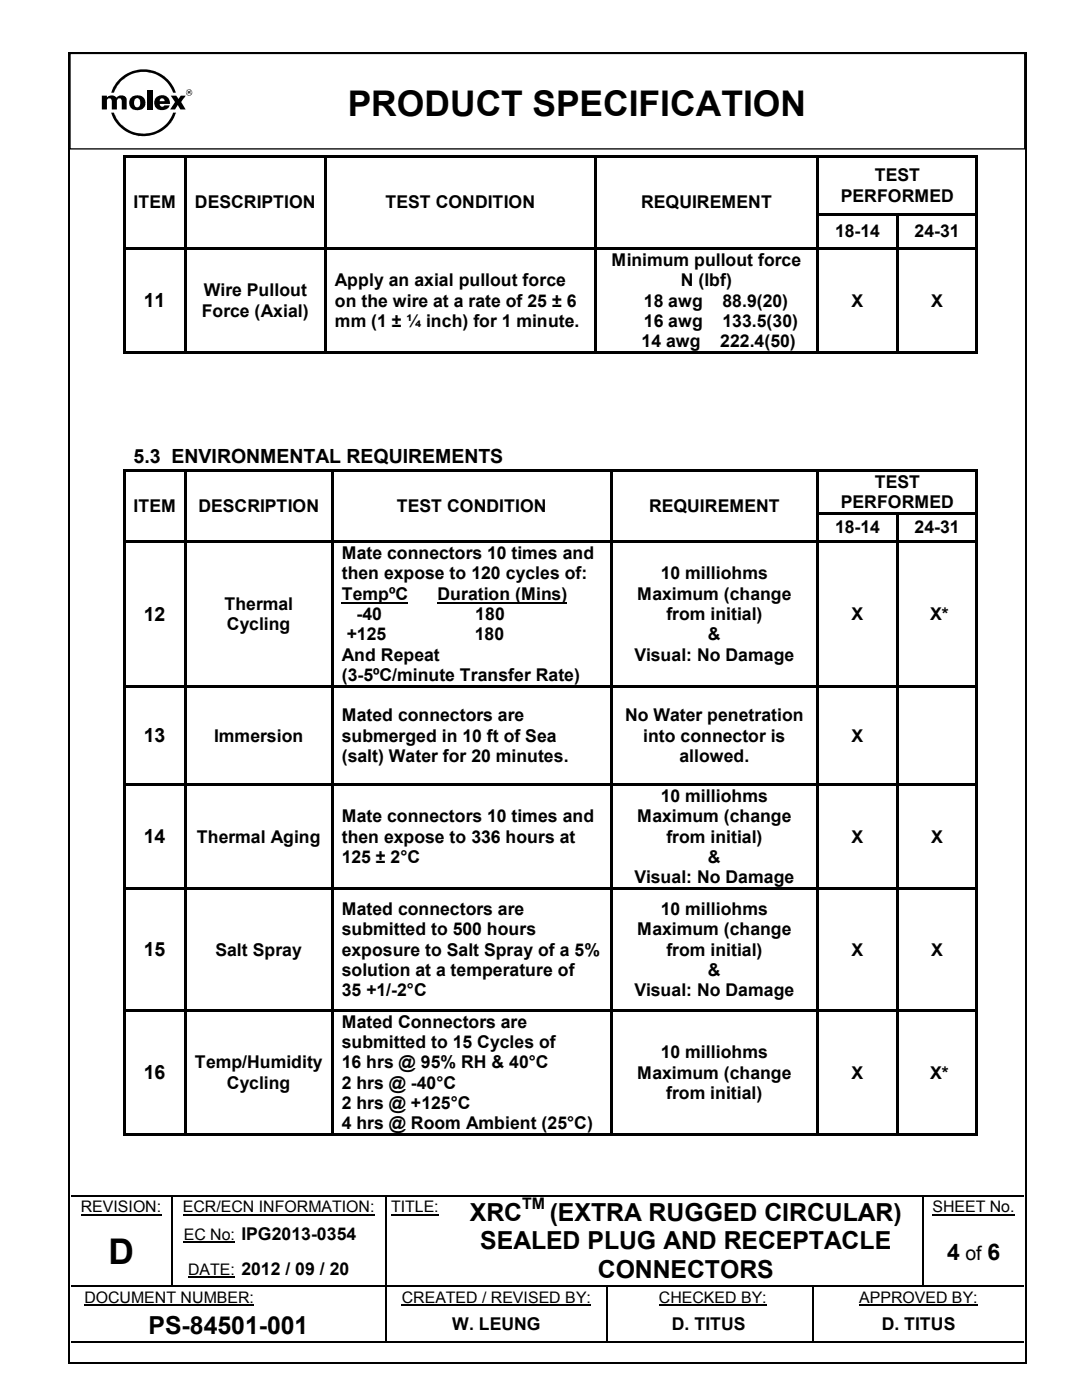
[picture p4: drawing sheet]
<svg xmlns="http://www.w3.org/2000/svg" width="216mm" height="279mm" viewBox="0 0 216 279" stroke-linecap="round" stroke-linejoin="round" font-family="sans-serif">
<path d="M16.1 242.4h16.1M36.5 242.4h38.3M36.7 248h10.2M37.5 254.9h9.4M78.1 242.4h9.5M186.1 242.4h16.4M16.8 260.5h33.9M80.2 260.5h37.7M131.5 260.5h21.5M171.4 260.5h23.7" fill="none" stroke="#000" stroke-width=".21"/>
<path d="M14.2 238.6h19.9M34.5 238.6h42.5M77.3 238.6h12.3M90 238.6h94M184.3 238.6h20M14.2 267.9h62.7M77.1 261.6v6.1M77.3 267.9h43.6M121.1 261.6v6.1M121.2 267.9h40.8M162.3 267.9h42" fill="none" stroke="#000" stroke-width=".34"/>
<g fill="#000">
<path d="M34.1 238.8h.3v.2h-.3zM34.1 238.4h.4v.4h-.4zM77 238.8h.2v.2h-.2zM77 238.4h.3v.4h-.3zM89.6 238.4h.4v.4h-.4zM184 238.8h.2v.2h-.2zM184 238.4h.3v.4h-.3zM34.1 242.7h.3v.9h-.3zM34.1 249.6h.3v.9h-.3zM34.1 256.5h.3v.3h-.3zM46.9 256.5h.3v.3h-.3zM77 242.7h.2v.9h-.2z"/>
<path d="M77 249.6h.2v.9h-.2zM77 256.5h.2v.5h-.2zM89.6 256.5h.3v.3h-.3zM120.9 256.8h.3v.2h-.3zM120.9 256.5h.3v.3h-.3zM162 256.8h.3v.2h-.3zM162 256.5h.3v.3h-.3zM184 242.7h.2v.9h-.2zM184 249.6h.2v.9h-.2zM184 256.5h.2v.3h-.2zM76.9 260.9h.4v.7h-.4zM76.9 267.7h.4v.4h-.4z"/>
<path d="M120.9 260.9h.3v.7h-.3zM120.9 267.7h.3v.4h-.3zM162 260.9h.3v.7h-.3zM162 267.7h.3v.4h-.3z"/>
</g>
<g fill="none" stroke="#000" stroke-width=".25">
<path d="M34.2 239v3.7M77.1 239v3.7M184.1 239v3.7M14.2 256.7h19.9M34.2 243.6v6M34.2 250.5v6M34.4 256.7h12.5M47.2 256.7h29.8M77.1 243.6v6M77.1 250.5v6M77.1 257v3.9M77.2 256.7h12.4"/>
<path d="M89.9 256.7h31M121.1 257v3.9M121.2 256.7h40.8M162.1 257v3.9M162.3 256.7h21.7M184.1 243.6v6M184.1 250.5v6M184.2 256.7h20.1M162.1 261.6v6.1"/>
</g>
<path d="M14 10.7h190.5v19h-190.5z" fill-rule="evenodd" fill="#fff"/>
<path d="M14 10.7h190.5v19h-190.5z" fill="none" stroke="#000" stroke-width=".26"/>
<g fill="#000">
<path d="M27 19.8l.1-.2a.62 .62 0 0 1 .9 .7 .76 .76 0 0 1-.1 .8 .76 .76 0 0 1-.8 .3 1.2 1.2 0 0 1-.1-1.6zM26.1 19.5a1.56 1.56 0 0 0 0 2 1.56 1.56 0 0 0 1.9 .4 1.51 1.51 0 0 0 .9-2 1.51 1.51 0 0 0-2-.8z" fill-rule="evenodd"/>
<path d="M23.8 15.8a6.8 6.8 0 0 1 11.3 2.7h-.6a6.3 6.3 0 0 0-5.9-4.2 6.3 6.3 0 0 0-5.9 4.2h-.5l.6-1.4z" fill-rule="evenodd"/>
<path d="M34.1 19.1h1.1l.4 .7 .5-.7h.9l-.8 1.3 .8 1.4h-1l-.5-.8-.6 .8h-.9l.9-1.4z" fill-rule="evenodd"/>
<path d="M37.1 18.5a.63 .63 0 0 1 1.2 0 .63 .63 0 0 1-1.2 0zM37.2 18.5a.55 .55 0 0 0 1.1 0 .55 .55 0 0 0-1.1 0z" fill-rule="evenodd"/>
<path d="M37.6 18.2l.2 .1v.1h-.2zM37.5 18.2v.6h.1v-.3h.2v.3h.2l-.1-.3 .1-.3z" fill-rule="evenodd"/>
<path d="M20.3 19.1h1v.4a1.26 1.26 0 0 1 1.9 0l.7-.4h.7l.5 .3 .2 .3v2.1h-1v-1.8l-.3-.4-.5 .1-.2 .3v1.8h-1v-1.7l-.3-.5h-.4l-.3 .3v1.9h-1z" fill-rule="evenodd"/>
<path d="M29.3 17.9h1.1v3.9h-1.1z" fill-rule="evenodd"/>
<path d="M31.2 19.4a1.51 1.51 0 0 0 .8 2.6 1.82 1.82 0 0 0 1.7-.6l.1-.4h-1a.5 .5 0 0 1-.6 .3 .5 .5 0 0 1-.3-.6h2.1a1.64 1.64 0 0 0-1-1.5 1.64 1.64 0 0 0-1.8 .2zM32 19.8l.6-.2 .3 .6h-1z" fill-rule="evenodd"/>
<path d="M22.2 22.5h.5a6.3 6.3 0 0 0 5.9 4.2 6.3 6.3 0 0 0 5.9-4.2h.6a6.8 6.8 0 0 1-6.5 4.7 6.8 6.8 0 0 1-6.4-4.7z" fill-rule="evenodd"/>
</g>
<g fill="#000">
<path d="M13.6 10.3h.4v.4h-.4zM204.5 10.3h.3v.4h-.3zM24.5 30.9h.5v.6h-.5zM25 30.9h11.7v.6h-11.7zM36.7 31.5h.6zM36.7 30.9h.6v.6h-.6zM37.3 30.9h27.4v.6h-27.4zM64.7 31.5h.5zM64.7 30.9h.5v.6h-.5zM65.2 30.9h53.3v.6h-53.3zM118.5 31.5h.5zM118.5 30.9h.5v.6h-.5z"/>
<path d="M119 30.9h43.9v.6h-43.9zM162.9 31.5h.5zM162.9 30.9h.5v.6h-.5zM163.4 30.9h31.3v.6h-31.3zM194.7 30.9h.5v.6h-.5zM24.5 31.5h.5v11h-.5zM24.5 42.5h.5v.6h-.5zM24.5 43.1h.5v6.2h-.5zM24.5 49.3h.5v.6h-.5zM25 49.3h11.7v.5h-11.7zM36.7 31.5h.6v11h-.6zM36.7 42.5h.6v.6h-.6z"/>
<path d="M36.7 43.1h.6v6.2h-.6zM36.7 49.3h.6v.6h-.6zM37.3 49.3h27.4v.5h-27.4zM64.7 31.5h.5v11h-.5zM64.7 42.5h.5v.6h-.5zM64.7 43.1h.5v6.2h-.5zM64.7 49.3h.5v.6h-.5zM65.2 49.3h53.3v.5h-53.3zM118.5 31.5h.5v11h-.5zM118.5 42.5h.5v.6h-.5zM118.5 43.1h.5v6.2h-.5zM118.5 49.3h.5v.6h-.5z"/>
<path d="M119 49.3h43.9v.5h-43.9zM162.9 31.5h.5v11h-.5zM162.9 42.5h.5v.6h-.5zM162.9 43.1h.5v6.2h-.5zM162.9 49.3h.5v.6h-.5zM163.4 42.5h15.4v.5h-15.4zM163.4 49.3h15.4v.5h-15.4zM178.8 43l.5 .1zM178.8 42.5h.5v.5h-.5zM178.8 43.1h.5v6.2h-.5zM178.8 49.3h.5v.6h-.5zM179.3 42.5h15.4v.5h-15.4z"/>
<path d="M179.3 49.3h15.4v.5h-15.4zM194.7 31.5h.5v11h-.5zM194.7 42.5h.5v.6h-.5zM194.7 43.1h.5v6.2h-.5zM194.7 49.3h.5v.6h-.5zM24.5 49.9h.5v20.2h-.5zM24.5 70.1h.5v.5h-.5zM25 70.1h11.7v.5h-11.7zM36.7 49.9h.6v20.2h-.6zM36.7 70.1h.6v.5h-.6zM37.3 70.1h27.4v.5h-27.4zM64.7 49.9h.5v20.2h-.5z"/>
<path d="M64.7 70.1h.5v.5h-.5zM65.2 70.1h53.3v.5h-53.3zM118.5 49.9h.5v20.2h-.5zM118.5 70.1h.5v.5h-.5zM119 70.1h43.9v.5h-43.9zM162.9 49.9h.5v20.2h-.5zM162.9 70.1h.5v.5h-.5zM163.4 70.1h15.4v.5h-15.4zM178.8 49.9h.5v20.2h-.5zM178.8 70.1h.5v.5h-.5zM179.3 70.1h15.4v.5h-15.4zM194.7 49.9h.5v20.2h-.5z"/>
<path d="M194.7 70.1h.5v.5h-.5zM24.5 93.6h.5v.5h-.5zM25 93.6h.5v.5h-.5zM25.5 93.6h11.2v.5h-11.2zM36.7 94.1h.6zM36.7 93.6h.6v.5h-.6zM37.3 93.6h28.7v.5h-28.7zM66 94.1h.5zM66 93.6h.5v.5h-.5zM66.5 93.6h55.2v.5h-55.2zM121.7 94.1h.5zM121.7 93.6h.5v.5h-.5z"/>
<path d="M122.2 93.6h40.7v.5h-40.7zM162.9 94.1h.5zM162.9 93.6h.5v.5h-.5zM163.4 93.6h31.3v.5h-31.3zM194.7 94.1h.5zM194.7 93.6h.5v.5h-.5zM24.5 94.1h.5v8.1h-.5zM24.5 102.2h.5v.5h-.5zM24.5 102.7h.5v5.1h-.5zM24.5 107.8h.5v.6h-.5zM25 107.8h11.7v.5h-11.7zM36.7 94.1h.6v8.1h-.6z"/>
<path d="M36.7 102.2h.6v.5h-.6zM36.7 102.7h.6v5.1h-.6zM36.7 107.8h.6v.6h-.6zM37.3 107.8h28.7v.5h-28.7zM66 94.1h.5v8.1h-.5zM66 102.2h.5v.5h-.5zM66 102.7h.5v5.1h-.5zM66 107.8h.5v.6h-.5zM66.5 107.8h55.2v.5h-55.2zM121.7 94.1h.5v8.1h-.5zM121.7 102.2h.5v.5h-.5zM121.7 102.7h.5v5.1h-.5z"/>
<path d="M121.7 107.8h.5v.6h-.5zM122.2 107.8h40.7v.5h-40.7zM162.9 94.1h.5v8.1h-.5zM162.9 102.2h.5v.5h-.5zM162.9 102.7h.5v5.1h-.5zM162.9 107.8h.5v.6h-.5zM163.4 102.2h15.4v.5h-15.4zM163.4 107.8h15.4v.5h-15.4zM178.8 102.7h.5zM178.8 102.2h.5v.5h-.5zM178.8 102.7h.5v5.1h-.5zM178.8 107.8h.5v.6h-.5z"/>
<path d="M179.3 102.2h15.4v.5h-15.4zM179.3 107.8h15.4v.5h-15.4zM194.7 94.1h.5v8.1h-.5zM194.7 102.2h.5v.5h-.5zM194.7 102.7h.5v5.1h-.5zM194.7 107.8h.5v.6h-.5zM24.5 108.4h.5v28.3h-.5zM24.5 136.7h.5v.6h-.5zM25 136.7h11.7v.5h-11.7zM36.7 108.4h.6v28.3h-.6zM36.7 136.7h.6v.6h-.6zM37.3 136.7h28.7v.5h-28.7z"/>
<path d="M66 108.4h.5v28.3h-.5zM66 136.7h.5v.6h-.5zM66.5 136.7h55.2v.5h-55.2zM121.7 108.4h.5v28.3h-.5zM121.7 136.7h.5v.6h-.5zM122.2 136.7h40.7v.5h-40.7zM162.9 108.4h.5v28.3h-.5zM162.9 136.7h.5v.6h-.5zM163.4 136.7h15.4v.5h-15.4zM178.8 108.4h.5v28.3h-.5zM178.8 136.7h.5v.6h-.5zM179.3 136.7h15.4v.5h-15.4z"/>
<path d="M194.7 108.4h.5v28.3h-.5zM194.7 136.7h.5v.6h-.5zM24.5 137.3h.5v19h-.5zM24.5 156.3h.5v.6h-.5zM25 156.3h11.7v.5h-11.7zM36.7 137.3h.6v19h-.6zM36.7 156.3h.6v.6h-.6zM37.3 156.3h28.7v.5h-28.7zM66 137.3h.5v19h-.5zM66 156.3h.5v.6h-.5zM66.5 156.3h55.2v.5h-55.2zM121.7 137.3h.5v19h-.5z"/>
<path d="M121.7 156.3h.5v.6h-.5zM122.2 156.3h40.7v.5h-40.7zM162.9 137.3h.5v19h-.5zM162.9 156.3h.5v.6h-.5zM163.4 156.3h15.4v.5h-15.4zM178.8 137.3h.5v19h-.5zM178.8 156.3h.5v.6h-.5zM179.3 156.3h15.4v.5h-15.4zM194.7 137.3h.5v19h-.5zM194.7 156.3h.5v.6h-.5zM24.5 156.9h.5v20.2h-.5zM24.5 177.1h.5v.6h-.5z"/>
<path d="M25 177.1h11.7v.5h-11.7zM36.7 156.9h.6v20.2h-.6zM36.7 177.1h.6v.6h-.6zM37.3 177.1h28.7v.5h-28.7zM66 156.9h.5v20.2h-.5zM66 177.1h.5v.6h-.5zM66.5 177.1h55.2v.5h-55.2zM121.7 156.9h.5v20.2h-.5zM121.7 177.1h.5v.6h-.5zM122.2 177.1h40.7v.5h-40.7zM162.9 156.9h.5v20.2h-.5zM162.9 177.1h.5v.6h-.5z"/>
<path d="M163.4 177.1h15.4v.5h-15.4zM178.8 156.9h.5v20.2h-.5zM178.8 177.1h.5v.6h-.5zM179.3 177.1h15.4v.5h-15.4zM194.7 156.9h.5v20.2h-.5zM194.7 177.1h.5v.6h-.5zM24.5 177.7h.5v23.7h-.5zM24.5 201.4h.5v.5h-.5zM25 201.4h11.7v.5h-11.7zM36.7 177.7h.6v23.7h-.6zM36.7 201.4h.6v.5h-.6zM37.3 201.4h28.7v.5h-28.7z"/>
<path d="M66 177.7h.5v23.7h-.5zM66 201.4h.5v.5h-.5zM66.5 201.4h55.2v.5h-55.2zM121.7 177.7h.5v23.7h-.5zM121.7 201.4h.5v.5h-.5zM122.2 201.4h40.7v.5h-40.7zM162.9 177.7h.5v23.7h-.5zM162.9 201.4h.5v.5h-.5zM163.4 201.4h15.4v.5h-15.4zM178.8 177.7h.5v23.7h-.5zM178.8 201.4h.5v.5h-.5zM179.3 201.4h15.4v.5h-15.4z"/>
<path d="M194.7 177.7h.5v23.7h-.5zM194.7 201.4h.5v.5h-.5zM24.5 201.9h.5v24.3h-.5zM24.5 226.2h.5v.5h-.5zM25 226.2h11.7v.5h-11.7zM36.7 201.9h.6v24.3h-.6zM36.7 226.2h.6v.5h-.6zM37.3 226.2h28.7v.5h-28.7zM66 201.9h.5v24.3h-.5zM66 226.2h.5v.5h-.5zM66.5 226.2h55.2v.5h-55.2zM121.7 201.9h.5v24.3h-.5z"/>
<path d="M121.7 226.2h.5v.5h-.5zM122.2 226.2h40.7v.5h-40.7zM162.9 201.9h.5v24.3h-.5zM162.9 226.2h.5v.5h-.5zM163.4 226.2h15.4v.5h-15.4zM178.8 201.9h.5v24.3h-.5zM178.8 226.2h.5v.5h-.5zM179.3 226.2h15.4v.5h-15.4zM194.7 201.9h.5v24.3h-.5zM194.7 226.2h.5v.5h-.5zM13.6 271.8h.4v.3h-.4zM204.5 271.8h.3v.3h-.3z"/>
</g>
<path d="M68.2 120.2h13.2M87.3 120.2h25.9" fill="none" stroke="#000" stroke-width=".38"/>
<path d="M13.8 10.7v261.1M14 10.5h190.5M204.6 10.7v261.1M14 271.9h190.5" fill="none" stroke="#000" stroke-width=".34"/>
<g font-size="7.1">
<text x="69.4" y="23.2">PRODUCT SPECIFICATION</text>
<text x="21.6" y="252.3">D</text>
</g>
<g font-size="5">
<text x="93.8" y="243.6">XRC</text>
<text x="109.7" y="243.6">(EXTRA RUGGED CIRCULAR)</text>
<text x="95.8" y="249.3">SEALED PLUG AND RECEPTACLE</text>
<text x="119.3" y="255">CONNECTORS</text>
<text x="29.6" y="266.2">PS-84501-001</text>
</g>
<g font-size="4.6">
<text x="189" y="251.4">4</text>
<text x="197" y="251.4">6</text>
</g>
<g font-size="3.9">
<text x="28.7" y="61.3">11</text>
<text x="26.7" y="92.4">5.3 ENVIRONMENTAL REQUIREMENTS</text>
<text x="28.7" y="123.9">12</text>
<text x="28.7" y="148.1">13</text>
<text x="28.7" y="168.3">14</text>
<text x="28.7" y="190.8">15</text>
<text x="28.7" y="215.4">16</text>
<text x="192.7" y="251.4">of</text>
</g>
<g font-size="3.5">
<text x="26.7" y="41.6">ITEM</text>
<text x="38.9" y="41.6">DESCRIPTION</text>
<text x="76.9" y="41.6">TEST CONDITION</text>
<text x="127.9" y="41.6">REQUIREMENT</text>
<text x="167.8" y="40.2">PERFORMED</text>
<text x="174.5" y="36.2">TEST</text>
<text x="166.6" y="47.4">18-14</text>
<text x="182.5" y="47.4">24-31</text>
<text x="122" y="53">Minimum pullout force</text>
<text x="40.7" y="59.1">Wire Pullout</text>
<text x="66.8" y="57.1">Apply an axial pullout force</text>
<text x="135.8" y="57.1">N (lbf)</text>
<text x="40.3" y="63.2">Force (Axial)</text>
<text x="66.8" y="61.2">on the wire at a rate of 25 ± 6</text>
<text x="66.8" y="65.2">mm (1 ± ¼ inch) for 1 minute.</text>
<text x="128.5" y="61.2">18 awg</text>
<text x="128.5" y="65.2">16 awg</text>
<text x="144.2" y="61.2">88.9(20)</text>
<text x="144.2" y="65.2">133.5(30)</text>
<text x="169.9" y="61.2">X</text>
<text x="185.8" y="61.2">X</text>
<text x="128" y="69.3">14 awg</text>
<text x="143.7" y="69.3">222.4(50)</text>
<text x="167.8" y="101.4">PERFORMED</text>
<text x="174.5" y="97.3">TEST</text>
<text x="26.7" y="102.2">ITEM</text>
<text x="39.6" y="102.2">DESCRIPTION</text>
<text x="79.2" y="102.2">TEST CONDITION</text>
<text x="129.5" y="102.2">REQUIREMENT</text>
<text x="166.6" y="106.5">18-14</text>
<text x="182.5" y="106.5">24-31</text>
<text x="68.2" y="111.5">Mate connectors 10 times and</text>
<text x="68.2" y="115.6">then expose to 120 cycles of:</text>
<text x="68.2" y="119.7">TempºC</text>
<text x="87.3" y="119.7">Duration (Mins)</text>
<text x="127.2" y="119.7">Maximum (change</text>
<text x="131.9" y="115.6">10 milliohms</text>
<text x="44.8" y="121.7">Thermal</text>
<text x="45.3" y="125.8">Cycling</text>
<text x="71.1" y="123.7">-40</text>
<text x="94.8" y="123.7">180</text>
<text x="133" y="123.7">from initial)</text>
<text x="169.9" y="123.7">X</text>
<text x="185.6" y="123.7">X*</text>
<text x="68.2" y="131.9">And Repeat</text>
<text x="69.2" y="127.8">+125</text>
<text x="94.8" y="127.8">180</text>
<text x="126.6" y="131.9">Visual: No Damage</text>
<text x="141.3" y="127.8">&amp;</text>
<text x="68.2" y="135.9">(3-5ºC/minute Transfer Rate)</text>
<text x="68.2" y="143.9">Mated connectors are</text>
<text x="124.7" y="143.9">No Water penetration</text>
<text x="42.7" y="148">Immersion</text>
<text x="68.2" y="148">submerged in 10 ft of Sea</text>
<text x="128.4" y="148">into connector is</text>
<text x="169.9" y="148">X</text>
<text x="68.2" y="152.1">(salt) Water for 20 minutes.</text>
<text x="135.6" y="152.1">allowed.</text>
<text x="131.9" y="160.1">10 milliohms</text>
<text x="68.2" y="164.1">Mate connectors 10 times and</text>
<text x="127.2" y="164.1">Maximum (change</text>
<text x="39.3" y="168.2">Thermal Aging</text>
<text x="68.2" y="168.2">then expose to 336 hours at</text>
<text x="68.2" y="172.3">125 ± 2°C</text>
<text x="133" y="168.2">from initial)</text>
<text x="141.3" y="172.3">&amp;</text>
<text x="169.9" y="168.2">X</text>
<text x="185.8" y="168.2">X</text>
<text x="126.6" y="176.3">Visual: No Damage</text>
<text x="68.2" y="182.6">Mated connectors are</text>
<text x="131.9" y="182.6">10 milliohms</text>
<text x="43" y="190.7">Salt Spray</text>
<text x="68.2" y="186.6">submitted to 500 hours</text>
<text x="68.2" y="190.7">exposure to Salt Spray of a 5%</text>
<text x="127.2" y="186.6">Maximum (change</text>
<text x="133" y="190.7">from initial)</text>
<text x="169.9" y="190.7">X</text>
<text x="185.8" y="190.7">X</text>
<text x="68.2" y="194.8">solution at a temperature of</text>
<text x="141.3" y="194.8">&amp;</text>
<text x="68.2" y="198.8">35 +1/-2°C</text>
<text x="126.6" y="198.8">Visual: No Damage</text>
<text x="68.2" y="205.1">Mated Connectors are</text>
<text x="68.2" y="209.2">submitted to 15 Cycles of</text>
<text x="38.9" y="213.2">Temp/Humidity</text>
<text x="68.2" y="213.2">16 hrs @ 95% RH &amp; 40°C</text>
<text x="127.2" y="215.3">Maximum (change</text>
<text x="131.9" y="211.2">10 milliohms</text>
<text x="169.9" y="215.3">X</text>
<text x="185.6" y="215.3">X*</text>
<text x="45.3" y="217.3">Cycling</text>
<text x="68.2" y="217.3">2 hrs @ -40°C</text>
<text x="68.2" y="221.4">2 hrs @ +125°C</text>
<text x="132.9" y="219.3">from initial)</text>
<text x="68.2" y="225.4">4 hrs @ Room Ambient (25°C)</text>
<text x="90.3" y="265.5">W. LEUNG</text>
<text x="134.1" y="265.5">D. TITUS</text>
<text x="175.9" y="265.5">D. TITUS</text>
</g>
<g font-size="3.2">
<text x="16.1" y="242">REVISION:</text>
<text x="36.5" y="242">ECR/ECN INFORMATION:</text>
<text x="78.1" y="242">TITLE:</text>
<text x="104.2" y="241.3">TM</text>
<text x="186.1" y="242">SHEET No.</text>
<text x="36.7" y="247.5">EC No: IPG2013-0354</text>
<text x="37.5" y="254.4">DATE: 2012 / 09 / 20</text>
<text x="16.9" y="260">DOCUMENT NUMBER:</text>
<text x="80.2" y="260">CREATED / REVISED BY:</text>
<text x="131.5" y="260">CHECKED BY:</text>
<text x="171.4" y="260">APPROVED BY:</text>
</g>
</svg>
